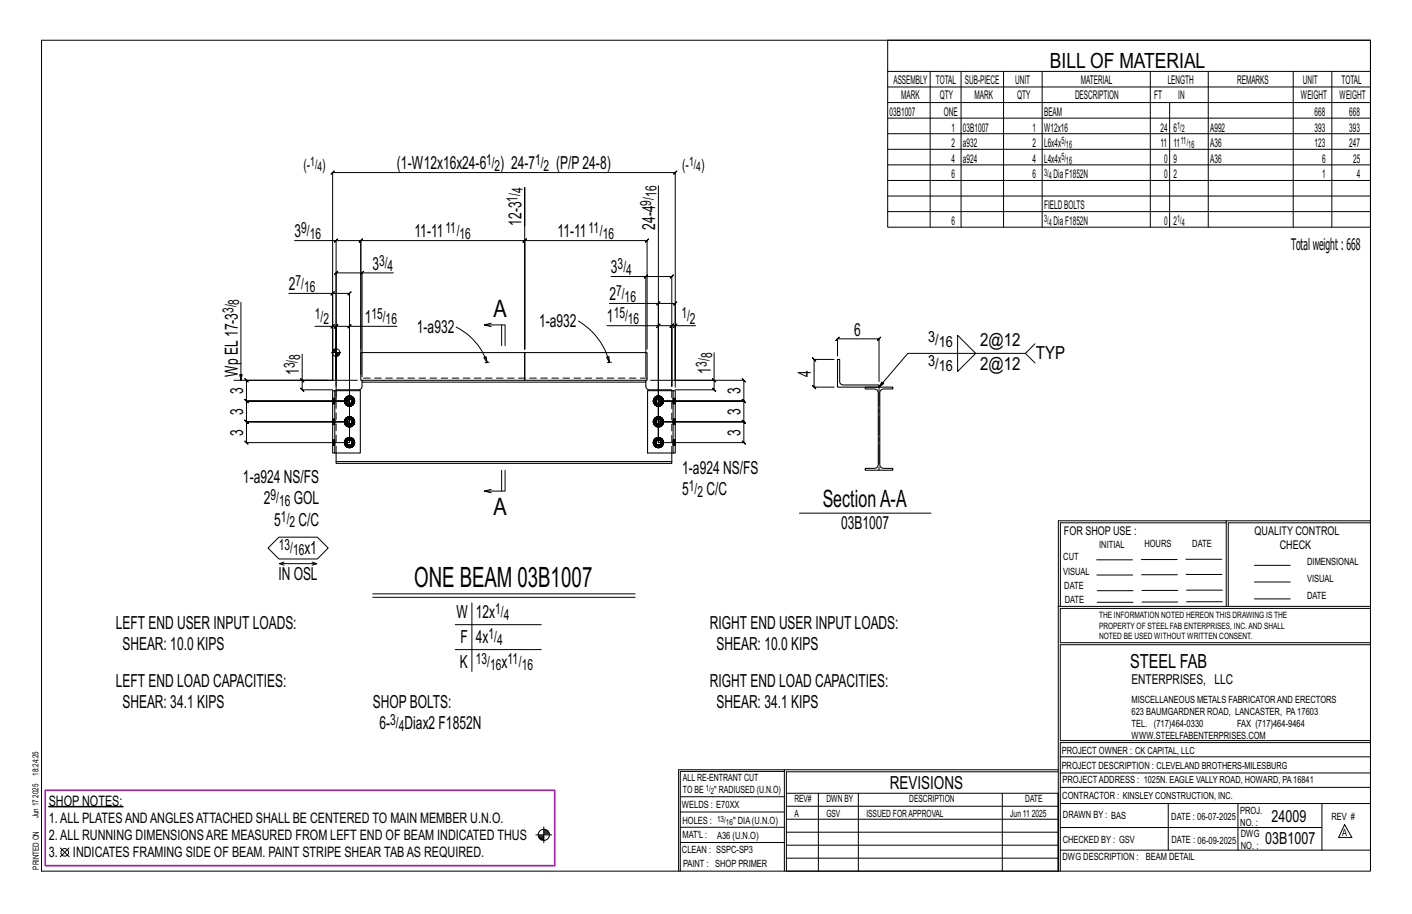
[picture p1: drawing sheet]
<svg xmlns="http://www.w3.org/2000/svg" width="432mm" height="279mm" viewBox="0 0 432 279" stroke-linecap="round" stroke-linejoin="round" font-family="sans-serif">
<path d="M14.9 246.5h22.7v.2h-22.7z" fill="#000" stroke="#000" stroke-width=".31"/>
<g fill="none" stroke="#000" stroke-width=".31">
<path d="M12.7 12.3h406.4v254h-406.4zM271.5 12.3h147.6v57.2h-147.6zM271.5 21.8h147.6M271.5 26.6h147.6M271.5 31.4h147.6M271.5 36.1h147.6M284.5 21.8v47.7M293.9 21.8v47.7M306.9 21.8v47.7M318.7 21.8v47.7M351.8 21.8v47.7M357.7 31.4v38.1"/>
<path d="M369.5 21.8v47.7M395.5 21.8v47.7M407.3 21.8v47.7M201.3 56.8v78.5v-42.5h-14.9M271.5 40.9h147.6M271.5 45.6h147.6M271.5 50.4h147.6M271.5 55.2h147.6M271.5 59.9h147.6M90.1 73.5h12.7v42.8v-16.5l-.5 .5 1-1-.5 .5h4.1M102.8 73.5h7.5l-.5 .5 1-1-.5 .5v41M103.3 73l-1 1z"/>
<path d="M160.5 69v-11.7v49.4M271.5 64.7h147.6M73.7 92.4v23.9l-.4-1.8h.8l-.4 1.8M88.3 89.7h13.4v26.6v-16.5h-5.4M101.2 90.2l1-1zM101.7 99.8l-.5 .5 1-1zM101.7 89.7h5.2l-.5 .5 1-1-.5 .5v45.6h-31.5l.5 .5-1-1 .5 .5v-6.3l.5 .5-1-1 .5 .5h31.5h-31.5l.5 .5-1-1 .5 .5v-6.4l.5 .5-1-1 1 1-1-1 .5 .5v-6.3l.5 .5-1-1 .5 .5h24.7M101.7 99.8h1.1l-.5 .5 1-1-.5 .5v22.8M106.9 99.8l.5-.5-1 1zM110.7 83.4h-7.9l.5-.5-1 1 .5-.5v34.7M111.2 82.9l-1 1zM120.3 83.4h-9.6v31.8"/>
<path d="M121.4 99.8h-14.5v22.8h-31.5h31.5M139.5 100a18.8 18.8 0 0 1 9.4 10.8M150.2 99.8l-2.1-.5h6.4v6.4M150.2 98.8l-2.1 .5M153.4 99.3v6.4M176.9 98.1a20.7 20.7 0 0 1 9.5 12.7M186.8 84.5h10.7v30.7M197.5 84.5h7.9l-.5 .5 1-1-.5 .5v33.6M198 84l-1 1zM201.3 99.6l.5-.5-1 1zM201.3 92.8h5.2l-.5 .5 1-1-.5 .5v23.5h21l-.5-.5 1 1-.5-.5v6.3l-.5-.5 1 1-.5-.5h-26.2h26.2l-.5-.5 1 1-.5-.5v6.4l-.5-.5 1 1-.5-.5h-26.2h26.2l-.5-.5 1 1-.5-.5v6.3l-.5-.5 1 1-.5-.5h-26.2v-35.7h-15.7M201.3 99.6h4.1l-.5 .5 1-1-.5 .5v18.5"/>
<path d="M201.8 92.3l-1 1zM206.5 99.6l.5-.5-1 1zM206.5 99.6h-1.1l.5-.5-1 1 .5-.5v18.5M212.7 99.6h-6.2v18.8M71.6 116.3h30.1v-63.5l-.5 .5 1-1-.5 .5h104.8l-.5 .5 1-1-.5 .5v63.5M91.9 115.8l1 1zM92.4 108.3v8h16.9M92.4 116.3v2.9l-.5-.5 1 1-.5-.5h9.3M101.4 107.8h2.8M101.7 107.3v.5M101.9 107v.8M102.1 106.8v1"/>
<path d="M102.4 106.7v1.1M102.6 106.6v1.2M102.8 106.4v8.8M103 107.8v1.1M103.2 107.8v1.1M103.4 107.8v1M103.6 107.8v.8M103.8 107.8v.5M110.3 106.7v-33.2l-.5 .5 1-1-.5 .5h50.2l-.5 .5 1-1-.5 .5v33.2v-33.2l-.5 .5 1-1-.5 .5h37.4l-.5 .5 1-1-.5 .5v33.2M148 109.3l.7-.3 .2 1.8zM148.9 110.8h-.5M149.5 110.8h-.6"/>
<path d="M185.5 109.2l.7-.2 .2 1.8zM185.8 110.8h.6M186.4 110.8h.6M217.9 115.8l1 1zM218.4 107.8v8.5h-19.5M218.4 116.3v2.9l-.5-.5 1 1-.5-.5h-11.9M255.1 109.9h-6.1l-.5-.5 1 1-.5-.5v8.4l-.5-.5 1 1-.5-.5h6.1M256.1 108.8v-5.2l-.5 .5 1-1-.5 .5h12.7l-.5 .5 1-1-.5 .5v13M292.8 102.5l5.6 5.5-5.6 5.6zM313.6 108l2.9 3M316.5 105.1l-2.9 2.9h-36l-8.8 10.3 .9-1.5 .5 .5-1.4 1M105.4 135.3h.5"/>
<path d="M105.4 129h.5M105.4 122.6h.5M105.5 134.7l.4 .2v.4M105.5 128.4l.4 .2v.4M105.5 122l.4 .2v.4M105.8 136.4l.5 .3M105.8 130l.5 .4M105.8 123.7l.5 .3M105.9 135.3v.4l-.4 .2M105.9 129v.3l-.4 .2M105.9 122.6v.4l-.4 .2M105.9 134.9l.3-.3-.4-.4a1.52 1.52 0 0 0 0 2.2l.4-.4-.3-.3"/>
<path d="M105.9 128.6l.3-.4-.4-.3a1.52 1.52 0 0 0 0 2.1l.4-.3-.3-.4M105.9 122.2l.3-.3-.4-.4a1.52 1.52 0 0 0 0 2.2l.4-.4-.3-.3M106.2 136l.3 .2-.2 .5 .6 .1M106.2 129.7l.3 .2-.2 .5 .6 .1M106.2 123.3l.3 .2-.2 .5 .6 .1M106.3 133.9l-.5 .3M106.3 127.5l-.5 .4M106.3 121.2l-.5 .3M106.5 136.2l.4 .1v.5l.6-.1M106.5 129.9l.4 .1v.5l.6-.1M106.5 123.5l.4 .1v.5l.6-.1M106.9 133.8l-.6 .1 .2 .5-.3 .2"/>
<path d="M106.9 134.3l.4 .1 .2-.5 .5 .3-.4 .4M106.9 127.4l-.6 .1 .2 .5-.3 .2M106.9 127.9l.4 .1 .2-.5 .5 .4-.4 .3M106.9 121.1l-.6 .1 .2 .5-.3 .2M106.9 121.6l.4 .1 .2-.5 .5 .3-.4 .4M107.3 134.4l.3 .2 .3 .7h.5l-.1 .6M107.3 128l.3 .2 .3 .8h.5l-.1 .5M107.3 121.7l.3 .2 .3 .7h.5l-.1 .6M107.5 133.9l-.6-.1v.5l-.4 .1M107.5 127.5l-.6-.1v.5l-.4 .1M107.5 121.2l-.6-.1v.5l-.4 .1M107.6 136l.4 .4-.5 .3-.2-.5-.4 .1"/>
<path d="M107.6 129.7l.4 .3-.5 .4-.2-.5-.4 .1M107.6 123.3l.4 .4-.5 .3-.2-.5-.4 .1M107.8 135.7l.5 .2-.3 .5M107.8 129.3l.5 .2-.3 .5M107.8 123l.5 .2-.3 .5M107.9 135.3l-.3 .7-.3 .2M107.9 129l-.3 .7-.3 .2M107.9 122.6l-.3 .7-.3 .2M108 134.2l.3 .5-.5 .2M108 127.9l.3 .5-.5 .2M108 121.5l.3 .5-.5 .2M108.3 134.7l.1 .6"/>
<path d="M108.3 128.4l.1 .6M108.3 122l.1 .6M199.8 135.3h.5M199.8 129h.5M199.8 122.6h.5M199.9 122l.5 .2-.1 .4M199.9 128.4l.5 .2-.1 .4M199.9 134.7l.5 .2-.1 .4M200.3 123.7l.5 .3M200.3 130l.5 .4M200.3 136.4l.5 .3M200.3 122.6l.1 .4-.5 .2"/>
<path d="M200.3 129l.1 .3-.5 .2M200.3 135.3l.1 .4-.5 .2M200.4 122.2l.2-.3-.3-.4a1.52 1.52 0 0 0 0 2.2l.3-.4-.2-.3M200.4 128.6l.2-.4-.3-.3a1.52 1.52 0 0 0 0 2.1l.3-.3-.2-.4M200.4 134.9l.2-.3-.3-.4a1.52 1.52 0 0 0 0 2.2l.3-.4-.2-.3M200.6 123.3l.3 .2-.1 .5 .5 .1M200.6 129.7l.3 .2-.1 .5 .5 .1M200.6 136l.3 .2-.1 .5 .5 .1M200.8 121.2l-.5 .3M200.8 127.5l-.5 .4M200.8 133.9l-.5 .3M200.9 123.5l.4 .1v.5l.6-.1"/>
<path d="M200.9 129.9l.4 .1v.5l.6-.1M200.9 136.2l.4 .1v.5l.6-.1M201.3 121.1l-.5 .1 .1 .5-.3 .2M201.3 121.6l.4 .1 .2-.5 .5 .3-.3 .4M201.3 127.4l-.5 .1 .1 .5-.3 .2M201.3 127.9l.4 .1 .2-.5 .5 .4-.3 .3M201.3 133.8l-.5 .1 .1 .5-.3 .2M201.3 134.3l.4 .1 .2-.5 .5 .3-.3 .4M201.7 121.7l.4 .2 .3 .7h.5l-.2 .6M201.7 128l.4 .2 .3 .8h.5l-.2 .5M201.7 134.4l.4 .2 .3 .7h.5l-.2 .6M201.9 121.2l-.6-.1v.5l-.4 .1"/>
<path d="M201.9 127.5l-.6-.1v.5l-.4 .1M201.9 133.9l-.6-.1v.5l-.4 .1M202.1 123.3l.3 .4-.5 .3-.2-.5-.4 .1M202.1 129.7l.3 .3-.5 .4-.2-.5-.4 .1M202.1 136l.3 .4-.5 .3-.2-.5-.4 .1M202.3 123l.4 .2-.3 .5M202.3 129.3l.4 .2-.3 .5M202.3 135.7l.4 .2-.3 .5M202.4 122.6l-.3 .7-.4 .2M202.4 129l-.3 .7-.4 .2M202.4 135.3l-.3 .7-.4 .2M202.4 121.5l.3 .5-.4 .2"/>
<path d="M202.4 127.9l.3 .5-.4 .2M202.4 134.2l.3 .5-.4 .2M202.7 122l.2 .6M202.7 128.4l.2 .6M202.7 134.7l.2 .6M150.2 149.6l-2.1 .5M153.4 143.8v6.3M154.5 143.8v6.3h-6.4l2.1 .5M244.5 156.9h40.2M375 159.8h-50.7v25.6M375 159.2h-51.3l-.1 107.1M419.1 159.2h-44.1v26.2"/>
<path d="M419.1 159.8h-43.5v25.6M82 167.5l3.3-3.3h11.7l3.4 3.3-3.4 3.4h-11.7zM85.4 172.3h11.5l-1.5 .5M86.9 171.8l-1.5 .5 1.5 .5M95.4 171.8l1.5 .5M335.4 171.1h10.9M335.4 175.8h11M349 171h11M349.1 175.7h11M362.7 171h10.9M362.7 175.6h11M383.6 172.8h11"/>
<path d="M383.6 177.9h11M114 181.5h80.2M114 182.6h80.2M139.2 191h26.3M139.2 198.6h26.3M144.3 184.3v20.9M323.7 185.4h95.4M335.5 184.1h11M335.5 180.6h11M349.2 184h11M349.2 180.5h11M362.9 180.4h10.9"/>
<path d="M362.9 184h10.9M383.6 183.1h11M419.1 186h-94.9v10.5h94.9M419.1 197.1h-94.9v29.3h94.9v.6h-94.9v39.3M239.9 235.8h-31.9v30.5M239.9 235.3h-32.4v31M323.6 235.3h-83.7v31M323.6 235.9h-83.1v6.6M324.2 236.3h94.9M324.2 231.4h94.9M18.4 259.2l2.7 2.7M21.1 259.2l-2.7 2.7"/>
<path d="M163.8 255.2h5M164.6 255.5h1.7M164.7 255.8h1.6M164.8 256.1h1.5M165 256.4h1.3M165.4 256.6h.9M166.3 252.8v4.9M166.3 254.1h1.3M166.3 253.8h.9M166.3 254.6h1.6M166.3 254.3h1.5M166.3 254.9h1.7"/>
<path d="M208 252.9h31.9M208 257.5h31.9M208 243.6h31.9M208 248.2h31.9M240.5 242.5h83.1v23.8h-83.1zM240.5 258.4h83.1M240.5 254.4h83.1M240.5 250.4h83.1M240.5 246.5h83.1M250.3 242.5v23.8M262.5 242.5v23.8M306.5 242.5v23.8"/>
<path d="M324.2 253h80.1M324.2 245.6h94.9M324.2 259.9h94.9M324.2 240.7h94.9M357.3 245.6v14.3M378.6 245.6v14.3M404.3 245.6v14.3M411.2 252.1l2.2 3.9h-4zM240.5 262.3h83.1"/>
<circle cx="102.8" cy="107.8" r="1.16"/>
<circle cx="166.3" cy="255.2" r="1.71"/>
<circle cx="19.8" cy="260.6" r="1.17"/>
</g>
<path d="M13.8 241.6h155.8v23h-155.8z" fill="none" stroke="#f0f" stroke-width=".5"/>
<g fill="none" stroke="#000" stroke-width=".32">
<path d="M101.7 119.4h.7v19.1h-.7zM102.4 119.4h7.8v19.1h-7.8M110.3 107.8h50.2v8.5h-50.2zM110.7 116.3v.5h86.8v-.5M110.7 116.8v1.3a1.06 1.06 0 0 1-1 1.1h-6.9v.2M160.5 107.8h37.4v8.5h-37.4zM197.5 116.8v1.3a1.06 1.06 0 0 0 1.1 1.1h6.8v.2M205.8 119.4h.7v19.1h-.7zM205.8 119.4h-7.8v19.1h7.8M256.1 109.9h.7v6.7a1.06 1.06 0 0 0 1 1.1h11v.6h-12.7zM264.6 118.3h8.4v.6h-2.8a1.16 1.16 0 0 0-1.2 1.2v21.9a1.16 1.16 0 0 0 1.2 1.2h2.8v.5h-8.4v-.5h2.8a1.16 1.16 0 0 0 1.2-1.2v-21.9a1.16 1.16 0 0 0-1.2-1.2h-2.8zM102.8 138.5v2.6"/>
<path d="M205.4 138.5v2.6M102.8 141.1h102.6v.6h-102.6z"/>
</g>
<g fill="none" stroke="#000" stroke-width=".31" stroke-dasharray="2 1.4">
<path d="M102.8 119.4v19.1M197.9 115.6h-87.6M101.7 136.1l.7 .1zM101.7 136.1v-.2M101.7 135.6v.3h.7v.2M101.7 135.3v-.3h.7v.3M101.7 135v-.3h.7v.3M101.7 134.7v-.2h.7v.2M101.7 134.5h.7M101.7 129.7l.7 .1zM101.7 129.7v-.1M101.7 129.3v.3h.7v.1"/>
<path d="M101.7 129v-.4h.7v.4M101.7 128.6v-.3h.7v.3M101.7 128.3v-.1h.7v.1M101.7 128.2h.7M101.7 123.4l.7 .1zM101.7 123.4v-.2M101.7 122.9v.3h.7v.2M101.7 122.6v-.3h.7v.3M101.7 122.3v-.3h.7v.3M101.7 122v-.2h.7v.2M101.7 121.8h.7M102.4 135.6v-.3h-.7v.3h.7v.3"/>
<path d="M102.4 129.3v-.3h-.7v.3h.7v.3M102.4 122.9v-.3h-.7v.3h.7v.3M105.3 135.3l.1 .6zM105.3 129l.1 .6zM105.3 122.6l.1 .6zM105.4 135.3l.1 .6zM105.4 135.3l.7-1.3-.7 1.3 .7 1.3-.7-1.3h.5M105.4 129l.1 .5zM105.4 129l.7-1.4-.7 1.4 .7 1.3-.7-1.3h.5M105.4 122.6l.1 .6zM105.4 122.6l.7-1.3-.7 1.3 .7 1.3-.7-1.3h.5M105.4 134.7l-.1 .6z"/>
<path d="M105.4 135.9l.4 .5zM105.4 128.3l-.1 .7zM105.4 129.6l.4 .5zM105.4 122l-.1 .6zM105.4 123.2l.4 .5zM105.5 135.9l.4-.2v-.4M105.5 134.7l.4 .2v.4M105.5 129.5l.4-.2v-.3M105.5 128.4l.4 .2v.4M105.5 123.2l.4-.2v-.4M105.5 122l.4 .2v.4M105.8 134.2l-.4 .5z"/>
<path d="M105.8 136.4l.5 .4zM105.8 134.2l.5-.4zM105.8 127.8l-.4 .5zM105.8 130.1l.5 .3zM105.8 127.8l.5-.3zM105.8 121.5l-.4 .5zM105.8 123.7l.5 .4zM105.8 121.5l.5-.4zM105.8 136.4l.5 .3zM105.8 136.4l.5 .3M105.8 134.2l.5-.3zM105.8 134.2l.5-.3"/>
<path d="M105.8 130l.5 .4zM105.8 130l.5 .4M105.8 127.9l.5-.4zM105.8 127.9l.5-.4M105.8 123.7l.5 .3zM105.8 123.7l.5 .3M105.8 121.5l.5-.3zM105.8 121.5l.5-.3M105.9 135.7l.6 .5M105.9 134.9l.6-.5M105.9 129.3l.6 .6M105.9 128.6l.6-.6"/>
<path d="M105.9 123l.6 .5M105.9 122.2l.6-.5M106.1 135.3l.1 .4zM106.1 129l.1 .3zM106.1 122.6l.1 .4zM106.1 136.6h1.5zM106.1 134h1.5zM106.1 130.3h1.5zM106.1 127.6h1.5zM106.1 123.9h1.5zM106.1 121.3h1.5zM106.2 134.6l-.4-.4-.4 1.1 .1-.6v1.2l.3 .5-.3-.5 .3 .5 .4-.4"/>
<path d="M106.2 128.2l-.4-.3-.4 1.1 .1-.6v1.1l.3 .5-.3-.5 .3 .5 .4-.3M106.2 121.9l-.4-.4-.4 1.1 .1-.6v1.2l.3 .5-.3-.5 .3 .5 .4-.4M106.2 134.9l-.1 .4zM106.2 135.7l.3 .3zM106.2 134.9l.3-.3zM106.2 128.6l-.1 .4zM106.2 129.3l.3 .3zM106.2 122.2l-.1 .4zM106.2 123l.3 .3zM106.2 122.2l.3-.3zM106.3 136.8l.6 .1zM106.3 133.8l.6-.1z"/>
<path d="M106.3 130.4l.6 .1zM106.3 127.5l.6-.1zM106.3 124.1l.6 .1zM106.3 121.1l.6-.1zM106.5 136.2l.4 .1v.5l-.6-.1 .6 .1-.6-.1zM106.5 136l.4 .1zM106.5 134.6l.4-.1zM106.5 128.3l-.3 .3zM106.5 129.9l.4 .1v.5l-.6-.1 .6 .1-.6-.1zM106.5 129.6l.4 .1zM106.5 128.3l.4-.1zM106.5 123.5l.4 .1v.5l-.6-.1 .6 .1-.6-.1z"/>
<path d="M106.5 123.3l.4 .1zM106.5 121.9l.4-.1zM106.9 133.8l-.6 .1 .6-.1-.6 .1 .2 .5 .4-.1M106.9 136.9l.6-.1zM106.9 136.8l.6-.1zM106.9 136.8l.6-.1M106.9 136.3l.4-.1 .2 .5M106.9 136.1l.4-.1zM106.9 134.5l.4 .1zM106.9 133.8l.6 .1-.6-.1 .6 .1-.2 .5-.4-.1zM106.9 133.7l.6 .1zM106.9 127.4l-.6 .1 .6-.1-.6 .1 .2 .5 .4-.1"/>
<path d="M106.9 130.5l.6-.1zM106.9 130.5l.6-.1M106.9 130l.4-.1 .2 .5M106.9 129.7l.4-.1zM106.9 128.2l.4 .1zM106.9 127.4l.6 .1-.6-.1 .6 .1-.2 .5-.4-.1zM106.9 127.4l.6 .1zM106.9 121.1l-.6 .1 .6-.1-.6 .1 .2 .5 .4-.1M106.9 124.2l.6-.1zM106.9 124.1l.6-.1zM106.9 124.1l.6-.1M106.9 123.6l.4-.1 .2 .5"/>
<path d="M106.9 123.4l.4-.1zM106.9 121.8l.4 .1zM106.9 121.1l.6 .1-.6-.1 .6 .1-.2 .5-.4-.1zM106.9 121l.6 .1zM107.3 136.2l.3-.2M107.3 136l.3-.3zM107.3 134.6l.3 .3zM107.3 134.4l.3 .2M107.3 129.9l.3-.2M107.3 129.6l.3-.3zM107.3 128.3l.3 .3zM107.3 128l.3 .2"/>
<path d="M107.3 123.5l.3-.2M107.3 123.3l.3-.3zM107.3 121.9l.3 .3zM107.3 121.7l.3 .2M107.5 136.7l.5-.3zM107.5 136.7l.5-.3M107.5 133.9l.5 .3zM107.5 133.9l.5 .3M107.5 130.4l.5-.4zM107.5 130.4l.5-.4M107.5 127.5l.5 .4zM107.5 127.5l.5 .4"/>
<path d="M107.5 124l.5-.3zM107.5 124l.5-.3M107.5 121.2l.5 .3zM107.5 121.2l.5 .3M107.5 136.8l.5-.4zM107.5 133.8l.5 .4zM107.5 130.4l.5-.3zM107.5 127.5l.5 .3zM107.5 124.1l.5-.4zM107.5 121.1l.5 .4zM107.6 134.9l.1 .4zM107.6 128.6l.1 .4z"/>
<path d="M107.6 122.2l.1 .4zM107.6 134l.8 1.3zM107.6 127.6l.8 1.4zM107.6 121.3l.8 1.3zM107.7 135.3l-.1 .4zM107.7 129l-.1 .3zM107.7 122.6l-.1 .4zM107.8 135.7l.5 .2-.3 .5M107.8 134.9l.5-.2-.3-.5M107.8 129.3l.5 .2-.3 .5M107.8 128.6l.5-.2-.3-.5M107.8 123l.5 .2-.3 .5"/>
<path d="M107.8 122.2l.5-.2-.3-.5M108 136.4l-.4-.4 .3-.7M108 134.2l-.4 .4 .3 .7h.5l-.1 .6M108 130l-.4-.3 .3-.7M108 127.9l-.4 .3 .3 .8h.5l-.1 .5M108 123.7l-.4-.4 .3-.7M108 121.5l-.4 .4 .3 .7h.5l-.1 .6M108 134.2l.4 .5zM108 127.8l.4 .5zM108 121.5l.4 .5zM108.3 134.7l.1 .6zM108.3 134.7l.1 .6"/>
<path d="M108.3 128.4l.1 .6zM108.3 128.4l.1 .6M108.3 122l.1 .6zM108.3 122l.1 .6M108.4 135.9l-.4 .5zM108.4 134.7l.1 .6zM108.4 129.6l-.4 .5zM108.4 128.3l.1 .7zM108.4 123.2l-.4 .5zM108.4 122l.1 .6zM108.4 135.3l-.8 1.3zM108.4 129l-.8 1.3z"/>
<path d="M108.4 122.6l-.8 1.3zM108.5 135.3l-.1 .6zM108.5 129l-.1 .6zM108.5 122.6l-.1 .6zM199.8 122.6l.1 .6zM199.8 129l.1 .6zM199.8 135.3l.1 .6zM199.8 122.6l.8-1.3-.8 1.3 .8 1.3-.8-1.3h.5M199.8 129l.1 .5zM199.8 129l.8-1.4-.8 1.4 .8 1.3-.8-1.3h.5M199.8 135.3l.8-1.3-.8 1.3 .8 1.3-.8-1.3h.5M199.9 122l-.1 .6z"/>
<path d="M199.9 123.2l.3 .5zM199.9 128.3l-.1 .7zM199.9 129.6l.3 .5zM199.9 134.7l-.1 .6zM199.9 135.9l.3 .5zM199.9 123.2l.5-.2-.1-.4M199.9 122l.5 .2-.1 .4M199.9 129.5l.5-.2-.1-.3M199.9 128.4l.5 .2-.1 .4M199.9 135.9l.5-.2-.1-.4M199.9 134.7l.5 .2-.1 .4M200.2 121.5l-.3 .5z"/>
<path d="M200.2 123.7l.5 .4zM200.2 121.5l.5-.4zM200.2 127.8l-.3 .5zM200.2 130.1l.5 .3zM200.2 127.8l.5-.3zM200.2 134.2l-.3 .5zM200.2 136.4l.5 .4zM200.2 134.2l.5-.4zM200.3 123.7l.5 .3zM200.3 123.7l.5 .3M200.3 121.5l.5-.3zM200.3 121.5l.5-.3"/>
<path d="M200.3 130l.5 .4zM200.3 130l.5 .4M200.3 127.9l.5-.4zM200.3 127.9l.5-.4M200.3 136.4l.5 .3zM200.3 136.4l.5 .3M200.3 134.2l.5-.3zM200.3 134.2l.5-.3M200.4 123l.5 .5M200.4 122.2l.5-.5M200.4 129.3l.5 .6M200.4 128.6l.5-.6"/>
<path d="M200.4 135.7l.5 .5M200.4 134.9l.5-.5M200.5 122.6l.1 .4zM200.5 129l.1 .3zM200.5 135.3l.1 .4zM200.6 123.9h1.5zM200.6 121.3h1.5zM200.6 130.3h1.5zM200.6 127.6h1.5zM200.6 136.6h1.5zM200.6 134h1.5zM200.6 121.9l-.3-.4-.5 1.1 .1-.6v1.2l.4 .5-.4-.5 .4 .5 .3-.4"/>
<path d="M200.6 128.2l-.3-.3-.5 1.1 .1-.6v1.1l.4 .5-.4-.5 .4 .5 .3-.3M200.6 134.6l-.3-.4-.5 1.1 .1-.6v1.2l.4 .5-.4-.5 .4 .5 .3-.4M200.6 122.2l-.1 .4zM200.6 123l.3 .3zM200.6 122.2l.3-.3zM200.6 128.6l-.1 .4zM200.6 129.3l.3 .3zM200.6 134.9l-.1 .4zM200.6 135.7l.3 .3zM200.6 134.9l.3-.3zM200.7 124.1l.6 .1zM200.7 121.1l.6-.1z"/>
<path d="M200.7 130.4l.6 .1zM200.7 127.5l.6-.1zM200.7 136.8l.6 .1zM200.7 133.8l.6-.1zM200.9 123.5l.4 .1v.5l-.5-.1 .5 .1-.5-.1zM200.9 123.3l.4 .1zM200.9 121.9l.4-.1zM200.9 128.3l-.3 .3zM200.9 129.9l.4 .1v.5l-.5-.1 .5 .1-.5-.1zM200.9 129.6l.4 .1zM200.9 128.3l.4-.1zM200.9 136.2l.4 .1v.5l-.5-.1 .5 .1-.5-.1z"/>
<path d="M200.9 136l.4 .1zM200.9 134.6l.4-.1zM201.3 121.1l-.5 .1 .5-.1-.5 .1 .1 .5 .4-.1M201.3 124.2l.7-.1zM201.3 124.1l.6-.1zM201.3 124.1l.6-.1M201.3 123.6l.4-.1 .2 .5M201.3 123.4l.4-.1zM201.3 121.8l.4 .1zM201.3 121.1l.6 .1-.6-.1 .6 .1-.2 .5-.4-.1zM201.3 121l.7 .1zM201.3 127.4l-.5 .1 .5-.1-.5 .1 .1 .5 .4-.1"/>
<path d="M201.3 130.5l.7-.1zM201.3 130.5l.6-.1zM201.3 130.5l.6-.1M201.3 130l.4-.1 .2 .5M201.3 129.7l.4-.1zM201.3 128.2l.4 .1zM201.3 127.4l.6 .1-.6-.1 .6 .1-.2 .5-.4-.1zM201.3 127.4l.7 .1zM201.3 133.8l-.5 .1 .5-.1-.5 .1 .1 .5 .4-.1M201.3 136.9l.7-.1zM201.3 136.8l.6-.1zM201.3 136.8l.6-.1"/>
<path d="M201.3 136.3l.4-.1 .2 .5M201.3 136.1l.4-.1zM201.3 134.5l.4 .1zM201.3 133.8l.6 .1-.6-.1 .6 .1-.2 .5-.4-.1zM201.3 133.7l.7 .1zM201.7 123.5l.4-.2M201.7 123.3l.3-.3zM201.7 121.9l.3 .3zM201.7 121.7l.4 .2M201.7 129.9l.4-.2M201.7 129.6l.3-.3zM201.7 128.3l.3 .3z"/>
<path d="M201.7 128l.4 .2M201.7 136.2l.4-.2M201.7 136l.3-.3zM201.7 134.6l.3 .3zM201.7 134.4l.4 .2M201.9 124l.5-.3zM201.9 124l.5-.3M201.9 121.2l.5 .3zM201.9 121.2l.5 .3M201.9 130.4l.5-.4zM201.9 130.4l.5-.4M201.9 127.5l.5 .4z"/>
<path d="M201.9 127.5l.5 .4M201.9 136.7l.5-.3zM201.9 136.7l.5-.3M201.9 133.9l.5 .3zM201.9 133.9l.5 .3M202 124.1l.5-.4zM202 121.1l.5 .4zM202 130.4l.5-.3zM202 127.5l.5 .3zM202 136.8l.5-.4zM202 133.8l.5 .4zM202 122.2l.1 .4z"/>
<path d="M202 128.6l.1 .4zM202 134.9l.1 .4zM202.1 121.3l.8 1.3zM202.1 127.6l.8 1.4zM202.1 134l.8 1.3zM202.1 122.6l-.1 .4zM202.1 129l-.1 .3zM202.1 135.3l-.1 .4zM202.3 123l.4 .2-.3 .5M202.3 122.2l.4-.2-.3-.5M202.3 129.3l.4 .2-.3 .5M202.3 128.6l.4-.2-.3-.5"/>
<path d="M202.3 135.7l.4 .2-.3 .5M202.3 134.9l.4-.2-.3-.5M202.4 123.7l-.3-.4 .3-.7M202.4 121.5l-.3 .4 .3 .7h.5l-.2 .6M202.4 130l-.3-.3 .3-.7M202.4 127.9l-.3 .3 .3 .8h.5l-.2 .5M202.4 136.4l-.3-.4 .3-.7M202.4 134.2l-.3 .4 .3 .7h.5l-.2 .6M202.5 121.5l.3 .5zM202.5 127.8l.3 .5zM202.5 134.2l.3 .5zM202.7 122l.2 .6z"/>
<path d="M202.7 122l.2 .6M202.7 128.4l.2 .6zM202.7 128.4l.2 .6M202.7 134.7l.2 .6zM202.7 134.7l.2 .6M202.8 123.2l-.3 .5zM202.8 122l.1 .6zM202.8 129.6l-.3 .5zM202.8 128.3l.1 .7zM202.8 135.9l-.3 .5zM202.8 134.7l.1 .6zM202.9 122.6l-.8 1.3z"/>
<path d="M202.9 129l-.8 1.3zM202.9 135.3l-.8 1.3zM202.9 122.6l-.1 .6zM202.9 129l-.1 .6zM202.9 135.3l-.1 .6zM205.4 138.5v-19.1M205.8 121.7l.7 .1zM205.8 122.3v.3h.7v-.3h-.7v-.3M205.8 128.1l.7 .1zM205.8 128.6v.4h.7v-.4h-.7v-.3M205.8 134.4l.7 .1zM205.8 135v.3h.7v-.3h-.7v-.3"/>
<path d="M206.5 121.8v.2M206.5 122.3v-.3h-.7v-.2M206.5 122.6v.3h-.7v-.3M206.5 122.9v.3h-.7v-.3M206.5 123.2v.2h-.7v-.2M206.5 123.4h-.7M206.5 128.2v.1M206.5 128.6v-.3h-.7v-.1M206.5 129v.3h-.7v-.3M206.5 129.3v.3h-.7v-.3M206.5 129.6v.1h-.7v-.1M206.5 129.7h-.7"/>
<path d="M206.5 134.5v.2M206.5 135v-.3h-.7v-.2M206.5 135.3v.3h-.7v-.3M206.5 135.6v.3h-.7v-.3M206.5 135.9v.2h-.7v-.2M206.5 136.1h-.7"/>
</g>
<path d="M268.8 118.3v25.4" fill="none" stroke="#000" stroke-width=".31" stroke-dasharray="5.8 1 1 1"/>
<text font-size="8.6" x="126.7" y="179.6">ONE BEAM 03B1007</text>
<g font-size="7.3">
<text x="150.9" y="96.9">A</text>
<text x="251.6" y="155.1">SectionA-A</text>
<text x="150.9" y="157.3">A</text>
</g>
<text font-size="6.4" x="321.1" y="20.7">BILL OF MATERIAL</text>
<text font-size="5.9" x="345.6" y="204.1">STEEL FAB</text>
<g font-size="5.5">
<text x="121.4" y="51.8">(1-W12x16x24-6</text>
<text x="153" y="51.8">) 24-7</text>
<text x="170.1" y="51.8">(P/P24-8)</text>
<text x="159.5" y="69" transform="rotate(-90 159.5 69)">12-3</text>
<text x="200.3" y="70.3" transform="rotate(-90 200.3 70.3)">24-4</text>
<text x="90.1" y="72.6">3</text>
<text x="126.8" y="72.6">11-11</text>
<text x="170.5" y="72.6">11-11</text>
<text x="113.9" y="82.4">3</text>
<text x="186.8" y="83.5">3</text>
<text x="88.3" y="88.7">2</text>
<text x="186.4" y="91.8">2</text>
<text x="111.5" y="98.8">1</text>
<text x="127.5" y="101.9">1-a932</text>
<text x="164.9" y="100.1">1-a932</text>
<text x="185.6" y="98.6">1</text>
<text x="261.2" y="102.6">6</text>
<text x="299.8" y="105.8">2@12</text>
<text x="299.8" y="113.1">2@12</text>
<text x="316.8" y="109.8">TYP</text>
<text x="72.7" y="115.2" transform="rotate(-90 72.7 115.2)">Wp EL17-3</text>
<text x="91.4" y="114.7" transform="rotate(-90 91.4 114.7)">1</text>
<text x="217.4" y="114.2" transform="rotate(-90 217.4 114.2)">1</text>
<text x="248" y="115.1" transform="rotate(-90 248 115.1)">4</text>
<text x="74.4" y="120.5" transform="rotate(-90 74.4 120.5)">3</text>
<text x="226.5" y="120.5" transform="rotate(-90 226.5 120.5)">3</text>
<text x="74.4" y="126.8" transform="rotate(-90 74.4 126.8)">3</text>
<text x="226.5" y="126.9" transform="rotate(-90 226.5 126.9)">3</text>
<text x="74.4" y="133.2" transform="rotate(-90 74.4 133.2)">3</text>
<text x="226.5" y="133.2" transform="rotate(-90 226.5 133.2)">3</text>
<text x="74.3" y="147.6">1-a924 NS/FS</text>
<text x="208.6" y="144.9">1-a924 NS/FS</text>
<text x="80.7" y="154.1">2</text>
<text x="89.9" y="154.1">GOL</text>
<text x="208.6" y="151.4">5</text>
<text x="216.1" y="151.4">C/C</text>
<text x="83.9" y="160.7">5</text>
<text x="91.3" y="160.7">C/C</text>
<text x="257.2" y="161.8">03B1007</text>
<text x="93.1" y="169.3">x1</text>
<text x="85.1" y="177.3">IN OSL</text>
<text x="139.6" y="189">W</text>
<text x="145.5" y="189">12x</text>
<text x="35.4" y="192.2">LEFT END USER INPUT LOADS:</text>
<text x="140.9" y="196.6">F</text>
<text x="145.5" y="196.6">4x</text>
<text x="217.1" y="192.2">RIGHT END USER INPUT LOADS:</text>
<text x="37.5" y="198.8">SHEAR: 10.0 KIPS</text>
<text x="219.1" y="198.8">SHEAR: 10.0 KIPS</text>
<text x="35.4" y="209.9">LEFT END LOAD CAPACITIES:</text>
<text x="140.7" y="204.3">K</text>
<text x="153.3" y="204.3">x</text>
<text x="217.1" y="209.9">RIGHT END LOAD CAPACITIES:</text>
<text x="37.5" y="216.4">SHEAR: 34.1 KIPS</text>
<text x="114" y="216.4">SHOPBOLTS:</text>
<text x="219.1" y="216.4">SHEAR: 34.1 KIPS</text>
<text x="116.1" y="222.9">6-</text>
<text x="123.7" y="222.9">Diax2 F1852N</text>
<text x="272.2" y="241.1">REVISIONS</text>
</g>
<g font-size="5.1">
<text x="388.9" y="251.3">24009</text>
<text x="386.9" y="258.1">03B1007</text>
</g>
<text font-size="4.9" x="394.8" y="76.4">Totalweight : 668</text>
<g font-size="4.7">
<text x="92.8" y="51.9">(-</text>
<text x="98.6" y="51.9">)</text>
<text x="148.6" y="50.5">1/</text>
<text x="151.2" y="52.2">2</text>
<text x="163.6" y="50.5">1/</text>
<text x="166.3" y="52.2">2</text>
<text x="208.6" y="51.9">(-</text>
<text x="214.4" y="51.9">)</text>
<text x="159.9" y="59" transform="rotate(-90 159.9 59)">4</text>
<text x="158.2" y="61.6" transform="rotate(-90 158.2 61.6)">1/</text>
<text x="199.1" y="62.9" transform="rotate(-90 199.1 62.9)">9/</text>
<text x="200.8" y="60.3" transform="rotate(-90 200.8 60.3)">16</text>
<text x="92.1" y="71.3">9/</text>
<text x="136.2" y="71.3">11/</text>
<text x="180" y="71.3">11/</text>
<text x="94.7" y="73">16</text>
<text x="140.5" y="73">16</text>
<text x="184.3" y="73">16</text>
<text x="115.9" y="81.2">3/</text>
<text x="118.6" y="82.8">4</text>
<text x="188.9" y="82.3">3/</text>
<text x="191.5" y="84">4</text>
<text x="90.4" y="87.5">7/</text>
<text x="93" y="89.1">16</text>
<text x="71.4" y="95.7" transform="rotate(-90 71.4 95.7)">3/</text>
<text x="73.1" y="93.1" transform="rotate(-90 73.1 93.1)">8</text>
<text x="188.4" y="90.5">7/</text>
<text x="191" y="92.2">16</text>
<text x="96.3" y="97.5">1/</text>
<text x="98.9" y="99.2">2</text>
<text x="113.6" y="97.5">15/</text>
<text x="117.9" y="99.2">16</text>
<text x="187.7" y="97.3">15/</text>
<text x="192" y="99">16</text>
<text x="208.4" y="97.3">1/</text>
<text x="211" y="99">2</text>
<text x="283.8" y="104.5">3/</text>
<text x="287.1" y="106.2">16</text>
<text x="90.2" y="112.6" transform="rotate(-90 90.2 112.6)">3/</text>
<text x="91.8" y="110" transform="rotate(-90 91.8 110)">8</text>
<text x="216.1" y="112.2" transform="rotate(-90 216.1 112.2)">3/</text>
<text x="217.8" y="109.6" transform="rotate(-90 217.8 109.6)">8</text>
<text x="283.8" y="111.9">3/</text>
<text x="287.1" y="113.5">16</text>
<text x="82.7" y="152.9">9/</text>
<text x="85.4" y="154.6">16</text>
<text x="210.7" y="150.2">1/</text>
<text x="213.3" y="151.8">2</text>
<text x="85.9" y="159.4">1/</text>
<text x="88.5" y="161.1">2</text>
<text x="85.3" y="168.1">13/</text>
<text x="89.7" y="169.7">16</text>
<text x="151.4" y="187.8">1/</text>
<text x="154.1" y="189.4">4</text>
<text x="149.4" y="195.4">1/</text>
<text x="152" y="197">4</text>
<text x="145.5" y="203">13/</text>
<text x="155.2" y="203">11/</text>
<text x="149.9" y="204.7">16</text>
<text x="159.5" y="204.7">16</text>
<text x="119.3" y="221.6">3/</text>
<text x="121.9" y="223.3">4</text>
</g>
<g font-size="4.4">
<text x="14.9" y="251.5">1.ALL PLATESANDANGLESATTACHED SHALL BE CENTERED TO MAIN MEMBER U.N.O.</text>
<text x="14.9" y="246.3">SHOP NOTES:</text>
<text x="14.9" y="256.7">2.ALL RUNNING DIMENSIONSARE MEASURED FROM LEFT END OF BEAM INDICATED THUS</text>
<text x="14.9" y="262">3.</text>
<text x="22.3" y="262">INDICATES FRAMING SIDE OF BEAM. PAINT STRIPE SHEAR TABAS REQUIRED.</text>
</g>
<text font-size="4.2" x="346" y="209.1">ENTERPRISES, LLC</text>
<g font-size="4">
<text x="94.9" y="50.9">1/</text>
<text x="97.1" y="52.3">4</text>
<text x="210.7" y="50.9">1/</text>
<text x="212.9" y="52.3">4</text>
</g>
<g font-size="3.7">
<text x="273.2" y="25.6">ASSEMBLY</text>
<text x="286.2" y="25.6">TOTAL</text>
<text x="295.1" y="25.6">SUB-PIECE</text>
<text x="310.4" y="25.6">UNIT</text>
<text x="330.5" y="25.6">MATERIAL</text>
<text x="357.1" y="25.6">LENGTH</text>
<text x="378.3" y="25.6">REMARKS</text>
<text x="398.4" y="25.6">UNIT</text>
<text x="410.2" y="25.6">TOTAL</text>
<text x="272.1" y="35.5">03B1007</text>
<text x="275.6" y="30.4">MARK</text>
<text x="287.4" y="30.4">QTY</text>
<text x="288.6" y="35.5">ONE</text>
<text x="298" y="30.4">MARK</text>
<text x="311" y="30.4">QTY</text>
<text x="319.3" y="35.5">BEAM</text>
<text x="328.7" y="30.4">DESCRIPTION</text>
<text x="353" y="30.4">FT</text>
<text x="360.3" y="30.4">IN</text>
<text x="397.8" y="30.4">WEIGHT</text>
<text x="402" y="35.5">668</text>
<text x="409.6" y="30.4">WEIGHT</text>
<text x="412.6" y="35.5">668</text>
<text x="290.9" y="40.2">1</text>
<text x="294.5" y="40.2">03B1007</text>
<text x="315.8" y="40.2">1</text>
<text x="319.3" y="40.2">W12x16</text>
<text x="354.9" y="40.2">24</text>
<text x="358.9" y="40.2">6</text>
<text x="370.1" y="40.2">A992</text>
<text x="402" y="40.2">393</text>
<text x="412.6" y="40.2">393</text>
<text x="290.9" y="45">2</text>
<text x="294.5" y="45">a932</text>
<text x="315.8" y="45">2</text>
<text x="319.3" y="45">L6x4x</text>
<text x="354.9" y="45">11</text>
<text x="358.9" y="45">11</text>
<text x="370.1" y="45">A36</text>
<text x="402" y="45">123</text>
<text x="412.6" y="45">247</text>
<text x="290.9" y="49.7">4</text>
<text x="294.5" y="49.7">a924</text>
<text x="315.8" y="49.7">4</text>
<text x="319.3" y="49.7">L4x4x</text>
<text x="356" y="49.7">0</text>
<text x="358.9" y="49.7">9</text>
<text x="370.1" y="49.7">A36</text>
<text x="404.3" y="49.7">6</text>
<text x="413.8" y="49.7">25</text>
<text x="290.9" y="54.5">6</text>
<text x="315.8" y="54.5">6</text>
<text x="322.2" y="54.5">DiaF1852N</text>
<text x="356" y="54.5">0</text>
<text x="358.9" y="54.5">2</text>
<text x="404.3" y="54.5">1</text>
<text x="415" y="54.5">4</text>
<text x="319.3" y="64">FIELDBOLTS</text>
<text x="290.9" y="68.8">6</text>
<text x="322.2" y="68.8">DiaF1852N</text>
<text x="356" y="68.8">0</text>
<text x="358.9" y="68.8">2</text>
<text x="325.3" y="163.4">FOR SHOP USE :</text>
<text x="383.7" y="163.4">QUALITY CONTROL</text>
<text x="391.4" y="167.8">CHECK</text>
</g>
<g font-size="3.1">
<text x="360" y="39.4">1/</text>
<text x="361.4" y="40.5">2</text>
<text x="324.6" y="44.1">5/</text>
<text x="326" y="45.3">16</text>
<text x="361.1" y="44.1">11/</text>
<text x="363.4" y="45.3">16</text>
<text x="319.3" y="53.7">3/</text>
<text x="324.6" y="48.9">5/</text>
<text x="326" y="50">16</text>
<text x="320.7" y="54.8">4</text>
<text x="319.3" y="68">3/</text>
<text x="320.7" y="69.1">4</text>
<text x="360" y="68">1/</text>
<text x="361.4" y="69.1">4</text>
<text x="336.2" y="167.4">INITIAL</text>
<text x="350" y="167.1">HOURS</text>
<text x="364.6" y="167.2">DATE</text>
<text x="325.2" y="171.3">CUT</text>
<text x="399.8" y="172.8">DIMENSIONAL</text>
<text x="325.1" y="175.8">VISUAL</text>
<text x="399.8" y="177.9">VISUAL</text>
<text x="325.5" y="180">DATE</text>
<text x="325.7" y="184.4">DATE</text>
<text x="399.8" y="183.1">DATE</text>
<text x="346" y="215">MISCELLANEOUS METALS FABRICATORAND ERECTORS</text>
<text x="346" y="218.6">623 BAUMGARDNER ROAD, LANCASTER, PA17603</text>
<text x="346" y="225.8">WWW.STEELFABENTERPRISES.COM</text>
<text x="346" y="222.2">TEL. (717)464-0330</text>
<text x="378.3" y="222.2">FAX (717)464-9464</text>
<text x="324.7" y="230.5">PROJECT OWNER : CK CAPITAL, LLC</text>
<text x="208.8" y="238.8">ALL RE-ENTRANT CUT</text>
<text x="324.7" y="235.1">PROJECT DESCRIPTION : CLEVELAND BROTHERS-MILESBURG</text>
<text x="324.9" y="239.5">PROJECTADDRESS : 1025N. EAGLE VALLY ROAD, HOWARD, PA16841</text>
<text x="208.8" y="242.5">TO BE</text>
<text x="218.4" y="242.5">&quot; RADIUSED (U.N.O)</text>
<text x="242.9" y="245.3">REV#</text>
<text x="252.7" y="245.3">DWN BY</text>
<text x="278.1" y="245.3">DESCRIPTION</text>
<text x="313.5" y="245.3">DATE</text>
<text x="324.9" y="244.2">CONTRACTOR : KINSLEY CONSTRUCTION, INC.</text>
<text x="208.5" y="247">WELDS : E70XX</text>
<text x="208.7" y="251.7">HOLES :</text>
<text x="224.2" y="251.8">&quot; DIA(U.N.O)</text>
<text x="242.9" y="249.9">A</text>
<text x="252.7" y="249.9">GSV</text>
<text x="264.9" y="249.9">ISSUED FORAPPROVAL</text>
<text x="309" y="249.9">Jun 11</text>
<text x="315.5" y="249.9">2025</text>
<text x="325.1" y="250">DRAWN BY : BAS</text>
<text x="358.2" y="250.5">DATE : 06-07-2025</text>
<text x="379.3" y="248.9">PROJ.</text>
<text x="407.2" y="250.5">REV #</text>
<text x="208.7" y="256.3">MAT'L :</text>
<text x="219.3" y="256.4">A36 (U.N.O)</text>
<text x="325" y="257.6">CHECKED BY : GSV</text>
<text x="358.3" y="257.7">DATE : 06-09-2025</text>
<text x="379.3" y="252.5">NO. :</text>
<text x="379.5" y="255.9">DWG</text>
<text x="410.5" y="255.5">A</text>
<text x="208.6" y="260.7">CLEAN : SSPC-SP3</text>
<text x="324.9" y="262.9">DWG DESCRIPTION :</text>
<text x="350.4" y="263">BEAM DETAIL</text>
<text x="379.5" y="259.5">NO. :</text>
<text x="208.9" y="265">PAINT : SHOP PRIMER</text>
</g>
<g font-size="2.7">
<text x="336.1" y="189">THE INFORMATION NOTED HEREON THIS DRAWING IS THE</text>
<text x="336.1" y="195.4">NOTED BE USED WITHOUT WRITTEN CONSENT.</text>
<text x="336.1" y="192.2">PROPERTY OF STEEL FAB ENTERPRISES, INC.AND SHALL</text>
</g>
<g font-size="2.6">
<text x="215.9" y="241.8">1/</text>
<text x="217.4" y="242.7">2</text>
<text x="219.3" y="251.1">13/</text>
<text x="222" y="252.1">16</text>
</g>
<g font-size="2.5">
<text x="11.7" y="237.1" transform="rotate(-90 11.7 237.1)">18:24:25</text>
<text x="11.8" y="243.8" transform="rotate(-90 11.8 243.8)">2025</text>
<text x="11.8" y="250.1" transform="rotate(-90 11.8 250.1)">Jun 17</text>
<text x="11.9" y="265.8" transform="rotate(-90 11.9 265.8)">PRINTED ON</text>
</g>
</svg>
